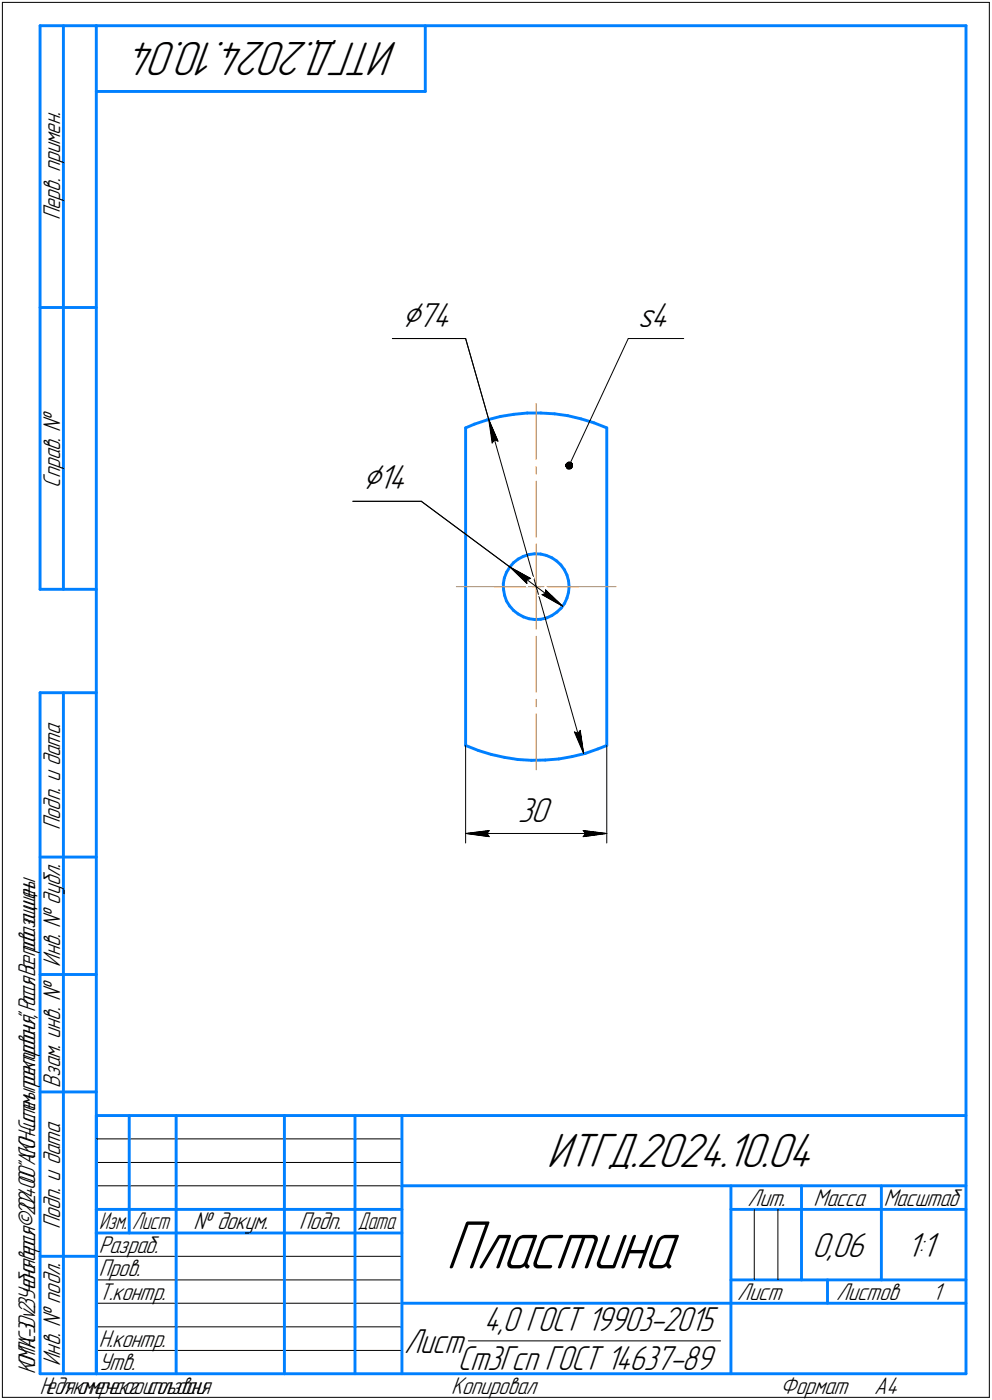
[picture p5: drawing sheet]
<svg xmlns="http://www.w3.org/2000/svg" width="211mm" height="298mm" viewBox="0 0 211 298" stroke-linecap="round" stroke-linejoin="round" font-family="sans-serif">
<g fill="none" stroke="#0080ff" stroke-width=".62">
<path d="M8.5 5.5v120zM8.5 5.5h12zM13.5 5.5v120zM20.5 5.5v287zM20.5 5.5h185zM20.5 19.5h70zM90.5 5.5v14zM205.5 5.5v287zM8.5 65.5h12zM99.1 91.1v67.6zM99.1 91.1l1.8-.8zM100.9 90.3l2.7-.9z"/>
<path d="M103.6 89.4l2.9-.7zM106.5 88.7l2.8-.5zM109.3 88.2l2.9-.3zM112.2 87.9h2.9zM115.1 87.9l2.9 .2zM118 88.1l2.8 .4zM120.8 88.5l2.8 .7zM123.6 89.2l2.8 .8zM126.4 90l2.7 1.1zM129.1 91.1v67.6zM109.2 119.8l1-.8zM109.2 119.8l-.8 1z"/>
<path d="M110.2 119l1.1-.5zM111.3 118.5l1.2-.4zM112.5 118.1l1.2-.2zM113.7 117.9l1.3 .1zM115 118l1.2 .3zM116.2 118.3l1.2 .5zM117.4 118.8l1 .6zM118.4 119.4l.9 .9zM8.5 125.5h12zM107.1 124.3v1.2zM107.1 125.5l.3 1.3zM107.3 123l-.2 1.3z"/>
<path d="M107.4 126.8l.4 1.2zM107.8 121.9l-.5 1.1zM107.8 128l.6 1zM108.4 120.8l-.6 1.1zM108.4 129l.9 1zM109.3 130l.9 .7zM110.2 130.7l1.2 .6zM111.4 131.3l1.2 .4zM112.6 131.7l1.2 .2zM113.8 131.9h1.2zM115 131.9l1.3-.3zM116.3 131.6l1.1-.5z"/>
<path d="M117.4 131.1l1.1-.8zM118.5 130.3l.9-.8zM119.3 120.3l.8 1zM120.1 121.3l.5 1.1zM120.1 128.5l-.7 1zM120.6 122.4l.4 1.3zM120.6 127.3l-.5 1.2zM121 123.7l.1 1.2zM121 126.1l-.4 1.2zM121.1 124.9l-.1 1.2zM8.5 147.5v145zM8.5 147.5h12z"/>
<path d="M13.5 147.5v145zM99.1 158.7l2.7 1.1zM101.8 159.8l2.7 .8zM127.2 159.5l1.9-.8zM104.5 160.6l2.9 .7zM107.4 161.3l2.8 .4zM110.2 161.7l2.9 .2zM113.1 161.9l2.9-.1zM116 161.8l2.9-.2zM118.9 161.6l2.8-.5zM121.7 161.1l2.8-.7zM124.5 160.4l2.7-.9z"/>
<path d="M8.5 182.5h12zM8.5 207.5h12zM8.5 232.5h12zM20.5 237.5h185zM20.5 237.5v55zM27.5 237.5v25zM37.5 237.5v55zM60.5 237.5v55zM75.5 237.5v55zM85.5 237.5v55zM20.5 257.5h65zM85.5 252.5h120z"/>
<path d="M155.5 252.5v40zM155.5 257.5h15zM170.5 252.5v20zM170.5 257.5h35zM187.5 252.5v20zM8.5 267.5h12zM20.5 262.5h65zM85.5 277.5h70zM155.5 277.5h50zM155.5 272.5h50zM176.1 272.5v5zM8.5 292.5h12z"/>
<path d="M20.5 292.5h185z"/>
</g>
<g fill="none" stroke="#ff8000" stroke-width=".21">
<path d="M114.1 85.9v11.9zM114.1 99.3v1.6zM114.1 115.9v9zM114.1 102.4v12zM114.1 115.8v1.7zM114.1 118.9v11.9zM97.1 124.9h14.6zM105.1 124.9h9zM113.2 124.9h1.7zM114.1 124.9h8.9zM114.1 124.9v9zM114.1 132.4v1.5z"/>
<path d="M114.1 135.5v11.9zM116.4 124.9h14.7zM114.1 148.9v1.6zM114.1 152v11.9z"/>
</g>
<g fill="none" stroke="#000" stroke-width=".21">
<path d="M.5 .5v297zM.5 .5h210zM210.5 .5v297zM83.5 72.1h15.6zM99.1 72.1l4.9 17.2zM133.7 72.1l-12.6 27zM133.7 72.1h11.8zM104 89.3l1.9 4.6zM104 89.3l.7 5zM104 89.3l20.2 71.2zM105.2 93.6l.7 .3zM105.2 93.6l-.5 .7z"/>
<path d="M75.1 106.7h14.5zM89.6 106.7l18.9 14zM108.5 120.7l4.4 2.5zM108.5 120.7l3.6 3.5zM108.5 120.7l11.2 8.4zM112 123.4l.9-.2zM112 123.4l.1 .8zM115.3 126.6l4.4 2.5zM115.3 126.6l.8-.2zM116 125.6l.1 .8zM116 125.6l3.7 3.5zM99.1 158.7v20.8z"/>
<path d="M122.2 155.8l2 4.7zM122.2 155.8l.7 .4zM123.4 155.5l-.5 .7zM123.4 155.5l.8 5zM129.1 158.7v20.8zM99.1 177.5l5-.7zM99.1 177.5l5 .6zM99.1 177.5h30zM103.6 177.5l.5 .6zM104.1 176.8l-.5 .7zM124.1 178.1l5-.6zM124.1 176.8l.5 .7z"/>
<path d="M124.1 176.8l5 .7zM124.6 177.5l-.5 .6zM20.5 247.5h65zM20.5 252.5h65zM20.5 242.5h65zM160.5 257.5v15zM165.5 257.5v15zM20.5 267.5h65zM20.5 272.5h65zM20.5 277.5h65zM.5 297.5h210zM20.5 282.5h65z"/>
<path d="M20.5 287.5h65zM99.6 285.5h53.7z"/>
</g>
<g fill="#fff" stroke="#fff" stroke-width=".21">
<path d="M135.7 64h7.8zM135.7 64h7.8zM135.7 64.1h7.8zM135.7 64.1h7.8zM135.7 64.2h7.8zM135.7 64.2h7.8zM135.7 64.3h7.8zM135.7 64.3h7.8zM135.7 64.4h7.8zM135.7 64.5h7.8zM135.7 64.5h7.8zM135.7 64.6h7.8zM135.7 64.6h7.8zM135.7 64.7h7.8zM135.7 64.7h7.8zM135.7 64.8h7.8zM135.7 64.9h7.8zM135.7 64.9h7.8zM135.7 65h7.8zM135.7 65h7.8zM135.7 65.1h7.8zM135.7 65.1h7.8zM135.7 65.2h7.8zM135.7 65.2h7.8zM135.7 65.3h7.8zM135.7 65.4h7.8zM135.7 65.4h7.8zM135.7 65.5h7.8zM135.7 65.5h7.8zM135.7 65.6h7.8zM135.7 65.6h7.8zM135.7 65.7h7.8zM135.7 65.8h7.8zM135.7 65.8h7.8zM135.7 65.9h7.8zM135.7 65.9h7.8zM135.7 66h7.8zM135.7 66h7.8zM135.7 66.1h7.8zM135.7 66.2h7.8zM135.7 66.2h7.8zM135.7 66.3h7.8zM135.7 66.3h7.8zM135.7 66.4h7.8zM135.7 66.4h7.8zM135.7 66.5h7.8zM135.7 66.5h7.8zM135.7 66.6h7.8zM135.7 66.7h7.8zM135.7 66.7h7.8zM135.7 66.8h7.8zM135.7 66.8h7.8zM135.7 66.9h7.8zM135.7 66.9h7.8zM135.7 67h7.8zM135.7 67.1h7.8zM135.7 67.1h7.8zM135.7 67.2h7.8zM135.7 67.2h7.8zM135.7 67.3h7.8zM135.7 67.3h7.8zM135.7 67.4h7.8zM135.7 67.5h7.8zM135.7 67.5h7.8zM135.7 67.6h7.8zM135.7 67.6h7.8zM135.7 67.7h7.8zM135.7 67.7h7.8zM135.7 67.8h7.8zM135.7 67.8h7.8zM135.7 67.9h7.8zM135.7 68h7.8zM135.7 68h7.8zM135.7 68.1h7.8zM135.7 68.1h7.8zM135.7 68.2h7.8zM135.7 68.2h7.8zM135.7 68.3h7.8zM135.7 68.4h7.8zM135.7 68.4h7.8zM135.7 68.5h7.8zM135.7 68.5h7.8zM135.7 68.6h7.8zM135.7 68.6h7.8zM135.7 68.7h7.8zM135.7 68.7h7.8zM135.7 68.8h7.8zM135.7 68.9h7.8zM135.7 68.9h7.8zM135.7 69h7.8zM135.7 69h7.8zM135.7 69.1h7.8zM135.7 69.1h7.8zM135.7 69.2h7.8zM135.7 69.3h7.8zM135.7 69.3h7.8zM135.7 69.4h7.8zM135.7 69.4h7.8zM135.7 69.5h7.8zM135.7 69.5h7.8zM135.7 69.6h7.8zM135.7 69.7h7.8zM135.7 69.7h7.8zM135.7 69.8h7.8zM135.7 69.8h7.8zM135.7 69.9h7.8zM135.7 69.9h7.8zM135.7 70h7.8zM135.7 70h7.8zM135.7 70.1h7.8zM135.7 70.2h7.8zM135.7 70.2h7.8zM135.7 70.3h7.8zM135.7 70.3h7.8zM135.7 70.4h7.8zM135.7 70.4h7.8zM135.7 70.5h7.8zM135.7 70.6h7.8zM135.7 70.6h7.8zM135.7 70.7h7.8zM135.7 70.7h7.8zM135.7 70.8h7.8zM135.7 70.8h7.8zM135.7 70.9h7.8zM135.7 71h7.8zM135.7 71h7.8z"/>
<path d="M123.7 154.9h.2zM123.5 155h.4zM123.3 155.1h.6zM123.1 155.1h.8zM122.9 155.2h1zM122.7 155.2h1.2zM122.5 155.3h1.5zM122.3 155.3h1.7zM122.1 155.4h1.9zM121.9 155.4h2.1zM121.8 155.5h2.2zM121.5 155.6h2.5zM121.6 155.6h2.4zM121.6 155.7h2.4zM121.6 155.7h2.4zM121.6 155.8h2.4zM121.7 155.8h2.3zM121.7 155.9h2.3zM121.7 156h2.3zM121.8 156h2.3zM121.8 156.1h2.3zM121.8 156.1h2.3zM121.8 156.2h2.3zM121.9 156.2h2.2zM121.9 156.3h2.2zM121.9 156.4h2.2zM121.9 156.4h2.2zM121.9 156.5h2.2zM122 156.5h2.1zM122 156.6h2.1zM122 156.6h2.1zM122 156.7h2.1zM122 156.7h2.2zM122.1 156.8h2.1zM122.1 156.9h2.1zM122.1 156.9h2.1zM122.1 157h2.1zM122.2 157h2zM122.2 157.1h2zM122.2 157.1h2zM122.3 157.2h1.9zM122.3 157.3h1.9zM122.3 157.3h1.9zM122.3 157.4h1.9zM122.4 157.4h1.8zM122.4 157.5h1.9zM122.4 157.5h1.9zM122.4 157.6h1.9zM122.4 157.6h1.9zM122.5 157.7h1.8zM122.5 157.8h1.8zM122.5 157.8h1.8zM122.5 157.9h1.8zM122.5 157.9h1.8zM122.6 158h1.7zM122.6 158h1.7zM122.7 158.1h1.6zM122.7 158.2h1.6zM122.7 158.2h1.7zM122.7 158.3h1.7zM122.7 158.3h1.7zM122.8 158.4h1.6zM122.8 158.4h1.6zM122.8 158.5h1.6zM122.8 158.6h1.6zM122.9 158.6h1.5zM122.9 158.7h1.5zM122.9 158.7h1.5zM122.9 158.8h1.5zM122.9 158.8h1.5zM123 158.9h1.4zM123 158.9h1.4zM123 159h1.4zM123 159.1h1.3zM123.1 159.1h1.2zM123.2 159.2h1.1zM123.2 159.2h1.1zM123.3 159.3h1zM123.3 159.3h1zM123.3 159.4h1zM123.4 159.5h.9zM123.4 159.5h.9zM123.5 159.6h.8zM123.5 159.6h.8zM123.6 159.7h.7zM123.6 159.7h.7zM123.7 159.8h.6zM123.7 159.9h.6zM123.7 159.9h.6zM123.8 160h.5zM123.8 160h.4zM123.9 160.1h.3zM124 160.1h.2zM124 160.2h.2zM124 160.2h.2zM124.1 160.3h.1zM124.1 160.4h.1z"/>
<path d="M104 89.4h.1zM104 89.5h.1zM104 89.5h.2zM104 89.6h.2zM104 89.6h.3zM104 89.7h.3zM104 89.7h.4zM103.9 89.8h.5zM103.9 89.9h.5zM103.9 89.9h.6zM103.9 90h.6zM103.9 90h.7zM103.9 90.1h.7zM103.9 90.1h.7zM103.9 90.2h.8zM103.9 90.3h.9zM103.9 90.3h.9zM103.9 90.4h.9zM103.9 90.4h1zM103.9 90.5h1zM103.9 90.5h1.1zM103.9 90.6h1.1zM103.9 90.6h1.1zM103.9 90.7h1.2zM103.8 90.8h1.4zM103.8 90.8h1.4zM103.8 90.9h1.4zM103.8 90.9h1.4zM103.8 91h1.5zM103.8 91h1.5zM103.8 91.1h1.5zM103.8 91.2h1.5zM103.7 91.2h1.6zM103.8 91.3h1.6zM103.8 91.3h1.6zM103.8 91.4h1.6zM103.8 91.4h1.6zM103.8 91.5h1.7zM103.8 91.6h1.7zM103.9 91.6h1.6zM103.9 91.7h1.7zM103.9 91.7h1.7zM103.9 91.8h1.7zM103.9 91.8h1.7zM103.9 91.9h1.8zM103.9 91.9h1.8zM103.9 92h1.8zM103.9 92.1h1.8zM103.9 92.1h1.8zM103.9 92.2h1.9zM103.9 92.2h1.9zM103.9 92.3h1.9zM104 92.3h1.8zM104 92.4h1.8zM104 92.5h1.9zM104 92.5h1.9zM104 92.6h1.9zM104 92.6h1.9zM104 92.7h2zM104 92.7h2zM104 92.8h2zM104 92.9h2.1zM104 92.9h2.1zM104 93h2.1zM104 93h2.1zM104 93.1h2.2zM104.1 93.1h2.1zM104.1 93.2h2.1zM104.1 93.2h2.1zM104.1 93.3h2.1zM104.1 93.4h2.2zM104.1 93.4h2.2zM104.1 93.5h2.2zM104.1 93.5h2.2zM104.1 93.6h2.2zM104.1 93.6h2.3zM104.1 93.7h2.3zM104.1 93.8h2.4zM104.1 93.8h2.4zM104.2 93.9h2.3zM104.2 93.9h2.3zM104.2 94h2.3zM104.2 94h2.4zM104.2 94.1h2.4zM104.2 94.1h2.4zM104.3 94.2h2.3zM104.3 94.3h2.3zM104.3 94.3h2.2zM104.3 94.4h2zM104.3 94.4h1.8zM104.3 94.5h1.6zM104.3 94.5h1.4zM104.3 94.6h1.2zM104.3 94.7h1zM104.3 94.7h.8zM104.3 94.8h.6zM104.3 94.8h.4zM104.3 94.9h.2z"/>
<path d="M85.5 63.8h11.6zM85.5 63.9h11.6zM85.5 64h11.6zM85.5 64h11.6zM85.5 64.1h11.6zM85.5 64.1h11.6zM85.5 64.2h11.6zM85.5 64.2h11.6zM85.5 64.3h11.6zM85.5 64.3h11.6zM85.5 64.4h11.6zM85.5 64.5h11.6zM85.5 64.5h11.6zM85.5 64.6h11.6zM85.5 64.6h11.6zM85.5 64.7h11.6zM85.5 64.7h11.6zM85.5 64.8h11.6zM85.5 64.9h11.6zM85.5 64.9h11.6zM85.5 65h11.6zM85.5 65h11.6zM85.5 65.1h11.6zM85.5 65.1h11.6zM85.5 65.2h11.6zM85.5 65.2h11.6zM85.5 65.3h11.6zM85.5 65.4h11.6zM85.5 65.4h11.6zM85.5 65.5h11.6zM85.5 65.5h11.6zM85.5 65.6h11.6zM85.5 65.6h11.6zM85.5 65.7h11.6zM85.5 65.8h11.6zM85.5 65.8h11.6zM85.5 65.9h11.6zM85.5 65.9h11.6zM85.5 66h11.6zM85.5 66h11.6zM85.5 66.1h11.6zM85.5 66.2h11.6zM85.5 66.2h11.6zM85.5 66.3h11.6zM85.5 66.3h11.6zM85.5 66.4h11.6zM85.5 66.4h11.6zM85.5 66.5h11.6zM85.5 66.5h11.6zM85.5 66.6h11.6zM85.5 66.7h11.6zM85.5 66.7h11.6zM85.5 66.8h11.6zM85.5 66.8h11.6zM85.5 66.9h11.6zM85.5 66.9h11.6zM85.5 67h11.6zM85.5 67.1h11.6zM85.5 67.1h11.6zM85.5 67.2h11.6zM85.5 67.2h11.6zM85.5 67.3h11.6zM85.5 67.3h11.6zM85.5 67.4h11.6zM85.5 67.5h11.6zM85.5 67.5h11.6zM85.5 67.6h11.6zM85.5 67.6h11.6zM85.5 67.7h11.6zM85.5 67.7h11.6zM85.5 67.8h11.6zM85.5 67.8h11.6zM85.5 67.9h11.6zM85.5 68h11.6zM85.5 68h11.6zM85.5 68.1h11.6zM85.5 68.1h11.6zM85.5 68.2h11.6zM85.5 68.2h11.6zM85.5 68.3h11.6zM85.5 68.4h11.6zM85.5 68.4h11.6zM85.5 68.5h11.6zM85.5 68.5h11.6zM85.5 68.6h11.6zM85.5 68.6h11.6zM85.5 68.7h11.6zM85.5 68.7h11.6zM85.5 68.8h11.6zM85.5 68.9h11.6zM85.5 68.9h11.6zM85.5 69h11.6zM85.5 69h11.6zM85.5 69.1h11.6zM85.5 69.1h11.6zM85.5 69.2h11.6zM85.5 69.3h11.6zM85.5 69.3h11.6zM85.5 69.4h11.6zM85.5 69.4h11.6zM85.5 69.5h11.6zM85.5 69.5h11.6zM85.5 69.6h11.6zM85.5 69.7h11.6zM85.5 69.7h11.6zM85.5 69.8h11.6zM85.5 69.8h11.6zM85.5 69.9h11.6zM85.5 69.9h11.6zM85.5 70h11.6zM85.5 70h11.6zM85.5 70.1h11.6zM85.5 70.2h11.6zM85.5 70.2h11.6zM85.5 70.3h11.6zM85.5 70.3h11.6zM85.5 70.4h11.6zM85.5 70.4h11.6zM85.5 70.5h11.6zM85.5 70.6h11.6zM85.5 70.6h11.6zM85.5 70.7h11.6zM85.5 70.7h11.6zM85.5 70.8h11.6zM85.5 70.8h11.6zM85.5 70.9h11.6zM85.5 71h11.6zM85.5 71h11.6z"/>
<path d="M110.2 169.3h7.8zM110.2 169.4h7.8zM110.2 169.4h7.8zM110.2 169.5h7.8zM110.2 169.6h7.8zM110.2 169.6h7.8zM110.2 169.7h7.8zM110.2 169.7h7.8zM110.2 169.8h7.8zM110.2 169.8h7.8zM110.2 169.9h7.8zM110.2 170h7.8zM110.2 170h7.8zM110.2 170.1h7.8zM110.2 170.1h7.8zM110.2 170.2h7.8zM110.2 170.2h7.8zM110.2 170.3h7.8zM110.2 170.3h7.8zM110.2 170.4h7.8zM110.2 170.5h7.8zM110.2 170.5h7.8zM110.2 170.6h7.8zM110.2 170.6h7.8zM110.2 170.7h7.8zM110.2 170.7h7.8zM110.2 170.8h7.8zM110.2 170.9h7.8zM110.2 170.9h7.8zM110.2 171h7.8zM110.2 171h7.8zM110.2 171.1h7.8zM110.2 171.1h7.8zM110.2 171.2h7.8zM110.2 171.3h7.8zM110.2 171.3h7.8zM110.2 171.4h7.8zM110.2 171.4h7.8zM110.2 171.5h7.8zM110.2 171.5h7.8zM110.2 171.6h7.8zM110.2 171.6h7.8zM110.2 171.7h7.8zM110.2 171.8h7.8zM110.2 171.8h7.8zM110.2 171.9h7.8zM110.2 171.9h7.8zM110.2 172h7.8zM110.2 172h7.8zM110.2 172.1h7.8zM110.2 172.2h7.8zM110.2 172.2h7.8zM110.2 172.3h7.8zM110.2 172.3h7.8zM110.2 172.4h7.8zM110.2 172.4h7.8zM110.2 172.5h7.8zM110.2 172.6h7.8zM110.2 172.6h7.8zM110.2 172.7h7.8zM110.2 172.7h7.8zM110.2 172.8h7.8zM110.2 172.8h7.8zM110.2 172.9h7.8zM110.2 172.9h7.8zM110.2 173h7.8zM110.2 173.1h7.8zM110.2 173.1h7.8zM110.2 173.2h7.8zM110.2 173.2h7.8zM110.2 173.3h7.8zM110.2 173.3h7.8zM110.2 173.4h7.8zM110.2 173.5h7.8zM110.2 173.5h7.8zM110.2 173.6h7.8zM110.2 173.6h7.8zM110.2 173.7h7.8zM110.2 173.7h7.8zM110.2 173.8h7.8zM110.2 173.8h7.8zM110.2 173.9h7.8zM110.2 174h7.8zM110.2 174h7.8zM110.2 174.1h7.8zM110.2 174.1h7.8zM110.2 174.2h7.8zM110.2 174.2h7.8zM110.2 174.3h7.8zM110.2 174.4h7.8zM110.2 174.4h7.8zM110.2 174.5h7.8zM110.2 174.5h7.8zM110.2 174.6h7.8zM110.2 174.6h7.8zM110.2 174.7h7.8zM110.2 174.8h7.8zM110.2 174.8h7.8zM110.2 174.9h7.8zM110.2 174.9h7.8zM110.2 175h7.8zM110.2 175h7.8zM110.2 175.1h7.8zM110.2 175.1h7.8zM110.2 175.2h7.8zM110.2 175.3h7.8zM110.2 175.3h7.8zM110.2 175.4h7.8zM110.2 175.4h7.8zM110.2 175.5h7.8zM110.2 175.5h7.8zM110.2 175.6h7.8zM110.2 175.7h7.8zM110.2 175.7h7.8zM110.2 175.8h7.8zM110.2 175.8h7.8zM110.2 175.9h7.8zM110.2 175.9h7.8zM110.2 176h7.8zM110.2 176.1h7.8zM110.2 176.1h7.8zM110.2 176.2h7.8zM110.2 176.2h7.8zM110.2 176.3h7.8zM110.2 176.3h7.8zM110.2 176.4h7.8zM110.2 176.4h7.8z"/>
<path d="M104.1 176.3h.5zM103.7 176.4h.9zM103.2 176.4h1.4zM102.7 176.5h1.9zM102.3 176.6h2.3zM101.8 176.6h2.8zM101.4 176.7h3.2zM100.9 176.7h3.7zM100.8 176.8h3.8zM100.6 176.8h4zM100.5 176.9h4.1zM100.4 177h4.2zM100.2 177h4.4zM100.1 177.1h4.5zM99.9 177.1h4.7zM99.8 177.2h4.8zM99.6 177.2h5zM99.5 177.3h5.1zM99.3 177.3h5.3zM99.2 177.4h5.4zM99.1 177.5h5.5zM99.2 177.5h5.4zM99.3 177.6h5.3zM99.5 177.6h5.1zM99.6 177.7h5zM99.7 177.7h4.9zM99.9 177.8h4.7zM100 177.9h4.6zM100.1 177.9h4.5zM100.2 178h4.4zM100.4 178h4.2zM100.5 178.1h4.1zM100.6 178.1h4zM100.8 178.2h3.8zM100.9 178.3h3.7zM101.4 178.3h3.2zM101.8 178.4h2.8zM102.3 178.4h2.3zM102.7 178.5h1.9zM103.2 178.5h1.4zM103.7 178.6h.9zM104.1 178.6h.5z"/>
<path d="M123.6 176.3h.5zM123.6 176.4h.9zM123.6 176.4h1.4zM123.6 176.5h1.8zM123.6 176.6h2.3zM123.6 176.6h2.8zM123.6 176.7h3.2zM123.6 176.7h3.7zM123.6 176.8h3.9zM123.6 176.8h4zM123.6 176.9h4.1zM123.6 177h4.2zM123.6 177h4.4zM123.6 177.1h4.5zM123.6 177.1h4.7zM123.6 177.2h4.8zM123.6 177.2h5zM123.6 177.3h5.1zM123.6 177.3h5.3zM123.6 177.4h5.4zM123.6 177.5h5.5zM123.6 177.5h5.4zM123.6 177.6h5.3zM123.6 177.6h5.1zM123.6 177.7h5zM123.6 177.7h4.9zM123.6 177.8h4.8zM123.6 177.9h4.6zM123.6 177.9h4.5zM123.6 178h4.4zM123.6 178h4.2zM123.6 178.1h4.1zM123.6 178.1h4zM123.6 178.2h3.9zM123.6 178.3h3.7zM123.6 178.3h3.2zM123.6 178.4h2.8zM123.6 178.4h2.3zM123.6 178.5h1.8zM123.6 178.5h1.4zM123.6 178.6h.9zM123.6 178.6h.5z"/>
<path d="M116 124.9h.1zM115.9 124.9h.3zM115.9 125h.3zM115.9 125h.4zM115.8 125.1h.5zM115.8 125.1h.6zM115.7 125.2h.7zM115.7 125.3h.8zM115.7 125.3h.9zM115.6 125.4h1zM115.6 125.4h1.1zM115.5 125.5h1.2zM115.5 125.5h1.3zM115.4 125.6h1.4zM115.4 125.6h1.5zM115.4 125.7h1.6zM115.3 125.8h1.7zM115.3 125.8h1.8zM115.3 125.9h1.8zM115.2 125.9h2zM115.1 126h2.1zM115.1 126h2.2zM115.1 126.1h2.2zM115 126.2h2.5zM115 126.2h2.5zM114.9 126.3h2.7zM114.9 126.3h2.7zM114.9 126.4h2.8zM114.8 126.4h2.9zM114.8 126.5h3zM114.8 126.5h3.1zM114.7 126.6h3.2zM114.6 126.7h3.4zM114.6 126.7h3.4zM114.5 126.8h3.6zM114.6 126.8h3.5zM114.8 126.9h3.4zM114.9 126.9h3.4zM115 127h3.3zM115.1 127.1h3.3zM115.1 127.1h3.3zM115.3 127.2h3.2zM115.4 127.2h3.1zM115.5 127.3h3.1zM115.6 127.3h3zM115.7 127.4h3zM115.8 127.5h3zM115.9 127.5h2.9zM116 127.6h2.8zM116.1 127.6h2.8zM116.2 127.7h2.7zM116.3 127.7h2.6zM116.4 127.8h2.6zM116.5 127.8h2.5zM116.6 127.9h2.4zM116.7 128h2.3zM116.8 128h2.3zM116.9 128.1h2.3zM117 128.1h2.2zM117.1 128.2h2.1zM117.2 128.2h2zM117.3 128.3h2zM117.4 128.4h1.9zM117.5 128.4h1.8zM117.6 128.5h1.8zM117.7 128.5h1.7zM117.8 128.6h1.6zM118 128.6h1.5zM118.3 128.7h1.2zM118.5 128.7h1zM118.7 128.8h.8zM118.9 128.9h.7zM119.1 128.9h.6zM119.3 129h.4zM119.5 129h.2z"/>
<path d="M108.5 120.8h.3zM108.6 120.8h.4zM108.6 120.9h.6zM108.7 121h.7zM108.7 121h1zM108.7 121.1h1.2zM108.8 121.1h1.3zM108.8 121.2h1.5zM108.8 121.2h1.7zM108.8 121.3h1.8zM108.9 121.4h1.8zM108.9 121.4h1.9zM108.9 121.5h2zM109 121.5h2zM109 121.6h2.1zM109.1 121.6h2.1zM109.1 121.7h2.2zM109.1 121.8h2.3zM109.2 121.8h2.3zM109.2 121.9h2.4zM109.2 121.9h2.5zM109.2 122h2.6zM109.3 122h2.6zM109.3 122.1h2.7zM109.3 122.1h2.8zM109.4 122.2h2.8zM109.4 122.3h2.9zM109.4 122.3h3zM109.4 122.4h3.2zM109.6 122.4h3zM109.6 122.5h3.1zM109.7 122.5h3.1zM109.7 122.6h3.2zM109.8 122.7h3.3zM109.8 122.7h3.3zM109.9 122.8h3.3zM110 122.8h3.3zM110 122.9h3.5zM110.1 122.9h3.5zM110.1 123h3.5zM110.2 123h3.4zM110.2 123.1h3.4zM110.3 123.2h3.2zM110.3 123.2h3.2zM110.4 123.3h3.1zM110.5 123.3h2.9zM110.5 123.4h2.8zM110.6 123.4h2.7zM110.6 123.5h2.7zM110.7 123.6h2.5zM110.7 123.6h2.5zM110.8 123.7h2.4zM110.9 123.7h2.2zM111 123.8h2.1zM111 123.8h2.1zM111.1 123.9h1.9zM111.1 124h1.8zM111.2 124h1.7zM111.3 124.1h1.6zM111.3 124.1h1.5zM111.4 124.2h1.4zM111.4 124.2h1.3zM111.5 124.3h1.2zM111.5 124.3h1.2zM111.6 124.4h1zM111.6 124.5h1zM111.7 124.5h.9zM111.8 124.6h.7zM111.8 124.6h.6zM111.9 124.7h.5zM111.9 124.7h.5zM112 124.8h.3zM112 124.9h.3zM112.1 124.9h.1z"/>
<path d="M77.1 98.4h10.6zM77.1 98.5h10.6zM77.1 98.6h10.6zM77.1 98.6h10.6zM77.1 98.7h10.6zM77.1 98.7h10.6zM77.1 98.8h10.6zM77.1 98.8h10.6zM77.1 98.9h10.6zM77.1 98.9h10.6zM77.1 99h10.6zM77.1 99.1h10.6zM77.1 99.1h10.6zM77.1 99.2h10.6zM77.1 99.2h10.6zM77.1 99.3h10.6zM77.1 99.3h10.6zM77.1 99.4h10.6zM77.1 99.5h10.6zM77.1 99.5h10.6zM77.1 99.6h10.6zM77.1 99.6h10.6zM77.1 99.7h10.6zM77.1 99.7h10.6zM77.1 99.8h10.6zM77.1 99.9h10.6zM77.1 99.9h10.6zM77.1 100h10.6zM77.1 100h10.6zM77.1 100.1h10.6zM77.1 100.1h10.6zM77.1 100.2h10.6zM77.1 100.2h10.6zM77.1 100.3h10.6zM77.1 100.4h10.6zM77.1 100.4h10.6zM77.1 100.5h10.6zM77.1 100.5h10.6zM77.1 100.6h10.6zM77.1 100.6h10.6zM77.1 100.7h10.6zM77.1 100.8h10.6zM77.1 100.8h10.6zM77.1 100.9h10.6zM77.1 100.9h10.6zM77.1 101h10.6zM77.1 101h10.6zM77.1 101.1h10.6zM77.1 101.1h10.6zM77.1 101.2h10.6zM77.1 101.3h10.6zM77.1 101.3h10.6zM77.1 101.4h10.6zM77.1 101.4h10.6zM77.1 101.5h10.6zM77.1 101.5h10.6zM77.1 101.6h10.6zM77.1 101.7h10.6zM77.1 101.7h10.6zM77.1 101.8h10.6zM77.1 101.8h10.6zM77.1 101.9h10.6zM77.1 101.9h10.6zM77.1 102h10.6zM77.1 102.1h10.6zM77.1 102.1h10.6zM77.1 102.2h10.6zM77.1 102.2h10.6zM77.1 102.3h10.6zM77.1 102.3h10.6zM77.1 102.4h10.6zM77.1 102.4h10.6zM77.1 102.5h10.6zM77.1 102.6h10.6zM77.1 102.6h10.6zM77.1 102.7h10.6zM77.1 102.7h10.6zM77.1 102.8h10.6zM77.1 102.8h10.6zM77.1 102.9h10.6zM77.1 103h10.6zM77.1 103h10.6zM77.1 103.1h10.6zM77.1 103.1h10.6zM77.1 103.2h10.6zM77.1 103.2h10.6zM77.1 103.3h10.6zM77.1 103.3h10.6zM77.1 103.4h10.6zM77.1 103.5h10.6zM77.1 103.5h10.6zM77.1 103.6h10.6zM77.1 103.6h10.6zM77.1 103.7h10.6zM77.1 103.7h10.6zM77.1 103.8h10.6zM77.1 103.9h10.6zM77.1 103.9h10.6zM77.1 104h10.6zM77.1 104h10.6zM77.1 104.1h10.6zM77.1 104.1h10.6zM77.1 104.2h10.6zM77.1 104.3h10.6zM77.1 104.3h10.6zM77.1 104.4h10.6zM77.1 104.4h10.6zM77.1 104.5h10.6zM77.1 104.5h10.6zM77.1 104.6h10.6zM77.1 104.6h10.6zM77.1 104.7h10.6zM77.1 104.8h10.6zM77.1 104.8h10.6zM77.1 104.9h10.6zM77.1 104.9h10.6zM77.1 105h10.6zM77.1 105h10.6zM77.1 105.1h10.6zM77.1 105.2h10.6zM77.1 105.2h10.6zM77.1 105.3h10.6zM77.1 105.3h10.6zM77.1 105.4h10.6zM77.1 105.4h10.6zM77.1 105.5h10.6zM77.1 105.6h10.6zM77.1 105.6h10.6zM77.1 105.7h10.6z"/>
</g>
<g fill="#000" stroke="#000" stroke-width=".21">
<path d="M104.1 89.9h.2zM104.2 90h.1zM104.2 90h.1zM104.2 90.1h.1zM104.3 90.1h.1zM104.3 90.2h.1zM104.3 90.3h.1zM104.3 90.3h.1zM104.3 90.4h.2zM104.3 90.4h.2zM104.3 90.5h.2zM104.4 90.5h.1zM104.4 90.6h.1zM104.4 90.6h.2zM104.4 90.7h.2zM104.4 90.8h.2zM104.4 90.8h.2zM104.4 90.9h.2zM104.5 90.9h.2zM104.5 91h.2zM104.5 91h.3zM104.5 91.1h.3zM104.5 91.2h.3zM104.5 91.2h.3zM104.5 91.3h.3zM104.6 91.3h.3zM104.6 91.4h.3zM104.6 91.4h.3zM104.6 91.5h.3zM104.6 91.6h.4zM104.6 91.6h.4zM104.6 91.7h.4zM104.7 91.7h.3zM104.7 91.8h.3zM104.7 91.8h.4zM104.8 91.9h.3zM104.8 91.9h.4zM104.8 92h.4zM104.8 92.1h.4zM104.8 92.1h.4zM104.8 92.2h.4zM104.8 92.2h.5zM104.9 92.3h.4zM104.9 92.3h.4zM104.9 92.4h.4zM104.9 92.5h.4zM104.9 92.5h.5zM104.9 92.6h.5zM104.9 92.6h.5zM105 92.7h.4zM105 92.7h.5zM105 92.8h.5zM105 92.9h.5zM105 92.9h.6zM105 93h.6zM105 93h.6zM105.1 93.1h.5zM105.1 93.1h.6zM105.1 93.2h.6zM105.1 93.2h.6zM105.2 93.3h.5zM105.2 93.4h.5zM105.2 93.4h.6zM105.2 93.5h.6zM105.2 93.5h.6zM105.2 93.6h.6zM105.2 93.6h.6zM105.4 93.7h.5zM105.6 93.8h.3zM105.7 93.8h.2zM105.8 93.9h.1z"/>
<path d="M104.1 89.9h.1zM104.1 90h.1zM104.1 90h.1zM104.1 90.1h.2zM104.1 90.2h.2zM104.1 90.3h.2zM104.1 90.3h.2zM104.1 90.4h.2zM104.1 90.4h.2zM104.2 90.5h.1zM104.2 90.5h.2zM104.2 90.6h.2zM104.2 90.6h.2zM104.2 90.7h.2zM104.2 90.8h.2zM104.2 90.8h.2zM104.3 90.9h.1zM104.3 90.9h.2zM104.3 91h.2zM104.3 91h.2zM104.3 91.1h.2zM104.3 91.2h.2zM104.3 91.2h.2zM104.3 91.3h.2zM104.3 91.3h.3zM104.3 91.4h.3zM104.3 91.4h.3zM104.3 91.5h.3zM104.3 91.6h.3zM104.3 91.6h.3zM104.4 91.7h.2zM104.4 91.7h.3zM104.4 91.8h.3zM104.4 91.8h.3zM104.4 91.9h.4zM104.4 91.9h.4zM104.4 92h.4zM104.4 92.1h.4zM104.4 92.1h.4zM104.4 92.2h.4zM104.4 92.2h.4zM104.4 92.3h.5zM104.4 92.3h.5zM104.5 92.4h.4zM104.5 92.5h.4zM104.5 92.5h.4zM104.5 92.6h.4zM104.5 92.6h.4zM104.5 92.7h.5zM104.5 92.7h.5zM104.5 92.8h.5zM104.5 92.9h.5zM104.5 92.9h.5zM104.5 93h.5zM104.5 93h.5zM104.5 93.1h.6zM104.5 93.1h.6zM104.6 93.2h.5zM104.6 93.2h.5zM104.6 93.3h.6zM104.6 93.4h.6zM104.6 93.4h.6zM104.6 93.5h.6zM104.6 93.5h.6zM104.6 93.6h.6zM104.6 93.6h.6zM104.6 93.7h.6zM104.6 93.8h.6zM104.6 93.8h.5zM104.6 93.9h.4zM104.6 93.9h.4zM104.7 94h.3zM104.7 94h.2zM104.7 94.1h.2zM104.7 94.1h.2zM104.7 94.2h.1z"/>
<path d="M120.9 98.4h.3zM120.8 98.4h.6zM120.6 98.5h.9zM120.6 98.6h1zM120.6 98.6h1.1zM120.5 98.7h1.3zM120.5 98.7h1.3zM120.4 98.8h1.4zM120.3 98.8h1.5zM120.3 98.9h1.6zM120.3 98.9h1.6zM120.3 99h1.6zM120.3 99.1h1.6zM120.3 99.1h1.6zM120.3 99.2h1.6zM120.3 99.2h1.6zM120.3 99.3h1.6zM120.3 99.3h1.6zM120.4 99.4h1.4zM120.4 99.5h1.4zM120.5 99.5h1.3zM120.5 99.6h1.2zM120.5 99.6h1.2zM120.6 99.7h1zM120.6 99.7h1zM120.7 99.8h.8zM120.7 99.9h.7z"/>
<path d="M108.8 121h.1zM108.9 121h.2zM109 121.1h.1zM109.1 121.1h.1zM109.1 121.2h.2zM109.2 121.2h.2zM109.3 121.3h.3zM109.3 121.4h.3zM109.4 121.4h.3zM109.5 121.5h.3zM109.6 121.5h.4zM109.7 121.6h.4zM109.7 121.6h.5zM109.8 121.7h.4zM109.9 121.8h.4zM110 121.8h.5zM110 121.9h.6zM110.1 121.9h.6zM110.2 122h.5zM110.2 122h.7zM110.3 122.1h.7zM110.4 122.1h.7zM110.5 122.2h.7zM110.6 122.3h.7zM110.6 122.3h.8zM110.7 122.4h.8zM110.8 122.4h.8zM110.9 122.5h.8zM110.9 122.5h.9zM111 122.6h.9zM111.1 122.7h.9zM111.1 122.7h1zM111.3 122.8h.9zM111.3 122.8h1zM111.4 122.9h1zM111.5 122.9h1zM111.5 123h1.1zM111.6 123h1.1zM111.7 123.1h1.1zM111.8 123.2h1.1zM111.8 123.2h.9zM111.9 123.3h.6zM112 123.3h.3z"/>
<path d="M108.9 121.1h.1zM108.9 121.1h.2zM109 121.2h.1zM109.1 121.2h.1zM109.1 121.3h.2zM109.2 121.4h.1zM109.2 121.4h.2zM109.3 121.5h.2zM109.3 121.5h.3zM109.4 121.6h.3zM109.4 121.6h.3zM109.5 121.7h.3zM109.6 121.8h.3zM109.6 121.8h.4zM109.7 121.9h.3zM109.7 121.9h.4zM109.8 122h.4zM109.8 122h.4zM109.9 122.1h.4zM110 122.1h.4zM110 122.2h.5zM110.1 122.3h.5zM110.1 122.3h.5zM110.2 122.4h.5zM110.2 122.4h.6zM110.3 122.5h.6zM110.4 122.5h.5zM110.5 122.6h.5zM110.5 122.7h.6zM110.6 122.7h.5zM110.6 122.8h.7zM110.7 122.8h.6zM110.7 122.9h.7zM110.8 122.9h.7zM110.9 123h.6zM110.9 123h.7zM111 123.1h.7zM111 123.2h.8zM111.1 123.2h.7zM111.1 123.3h.8zM111.2 123.3h.8zM111.3 123.4h.7zM111.3 123.4h.8zM111.4 123.5h.7zM111.4 123.6h.7zM111.5 123.6h.6zM111.5 123.7h.6zM111.6 123.7h.5zM111.6 123.8h.5zM111.7 123.8h.4zM111.8 123.9h.3zM111.8 124h.3zM111.9 124h.2zM111.9 124.1h.2zM112 124.1h.1z"/>
<path d="M115.9 126.4h.3zM115.7 126.5h.6zM115.5 126.5h.8zM115.3 126.6h1.1zM115.4 126.7h1.1zM115.5 126.7h1.1zM115.7 126.8h1zM115.8 126.8h.9zM115.8 126.9h1zM115.9 126.9h1zM116 127h1zM116.2 127.1h.8zM116.2 127.1h.9zM116.3 127.2h.9zM116.4 127.2h.8zM116.6 127.3h.7zM116.7 127.3h.7zM116.7 127.4h.8zM116.8 127.5h.8zM117 127.5h.6zM117.1 127.6h.6zM117.1 127.6h.7zM117.2 127.7h.7zM117.3 127.7h.6zM117.5 127.8h.5zM117.5 127.8h.6zM117.6 127.9h.5zM117.7 128h.6zM117.9 128h.4zM118 128.1h.4zM118 128.1h.5zM118.1 128.2h.4zM118.3 128.2h.3zM118.4 128.3h.3zM118.4 128.4h.4zM118.5 128.4h.3zM118.6 128.5h.3zM118.8 128.5h.2zM118.9 128.6h.1zM118.9 128.6h.3zM119 128.7h.2zM119.2 128.7h.1zM119.3 128.8h.1zM119.3 128.9h.1z"/>
<path d="M116.1 125.7h.1zM116.1 125.8h.2zM116.1 125.8h.2zM116.1 125.9h.3zM116.1 125.9h.3zM116.1 126h.4zM116.1 126h.5zM116.1 126.1h.5zM116.1 126.2h.6zM116.1 126.2h.6zM116.1 126.3h.7zM116.1 126.3h.7zM116.1 126.4h.8zM116.2 126.4h.8zM116.3 126.5h.7zM116.3 126.5h.8zM116.4 126.6h.7zM116.5 126.7h.7zM116.6 126.7h.6zM116.7 126.8h.6zM116.7 126.8h.7zM116.8 126.9h.7zM116.9 126.9h.6zM117 127h.6zM117 127.1h.6zM117.1 127.1h.6zM117.2 127.2h.5zM117.2 127.2h.6zM117.3 127.3h.6zM117.4 127.3h.5zM117.5 127.4h.5zM117.6 127.5h.4zM117.6 127.5h.5zM117.7 127.6h.4zM117.8 127.6h.4zM117.9 127.7h.4zM117.9 127.7h.4zM118 127.8h.4zM118.1 127.8h.3zM118.1 127.9h.4zM118.3 128h.3zM118.3 128h.3zM118.4 128.1h.3zM118.5 128.1h.3zM118.5 128.2h.3zM118.6 128.2h.3zM118.7 128.3h.2zM118.8 128.4h.2zM118.8 128.4h.2zM118.9 128.5h.2zM119 128.5h.2zM119 128.6h.2zM119.2 128.6h.1zM119.2 128.7h.1zM119.3 128.7h.1z"/>
<path d="M122.3 155.9h.1zM122.3 156h.2zM122.3 156h.3zM122.3 156.1h.4zM122.4 156.1h.4zM122.4 156.2h.5zM122.4 156.2h.6zM122.4 156.3h.6zM122.4 156.4h.6zM122.5 156.4h.5zM122.5 156.5h.5zM122.5 156.5h.5zM122.5 156.6h.6zM122.5 156.6h.6zM122.6 156.7h.5zM122.6 156.7h.5zM122.7 156.8h.5zM122.7 156.9h.5zM122.7 156.9h.5zM122.7 157h.5zM122.7 157h.5zM122.8 157.1h.4zM122.8 157.1h.4zM122.8 157.2h.5zM122.8 157.3h.5zM122.9 157.3h.4zM122.9 157.4h.4zM122.9 157.4h.4zM122.9 157.5h.4zM122.9 157.5h.4zM123 157.6h.4zM123 157.6h.4zM123 157.7h.4zM123 157.8h.4zM123 157.8h.4zM123.1 157.9h.3zM123.1 157.9h.3zM123.2 158h.3zM123.2 158h.3zM123.2 158.1h.3zM123.2 158.2h.4zM123.2 158.2h.4zM123.3 158.3h.3zM123.3 158.3h.3zM123.3 158.4h.3zM123.3 158.4h.3zM123.4 158.5h.2zM123.4 158.6h.3zM123.4 158.6h.3zM123.4 158.7h.3zM123.4 158.7h.3zM123.5 158.8h.2zM123.5 158.8h.2zM123.6 158.9h.1zM123.6 158.9h.2zM123.6 159h.2zM123.6 159.1h.2zM123.6 159.1h.2zM123.7 159.2h.1zM123.7 159.2h.1zM123.7 159.3h.1zM123.7 159.3h.2zM123.7 159.4h.2zM123.8 159.5h.1zM123.8 159.5h.2zM123.8 159.6h.2zM123.8 159.6h.2zM123.9 159.7h.1zM123.9 159.8h.1zM124 159.9h.1z"/>
<path d="M123.4 155.6h.1zM123.3 155.7h.2zM123.3 155.7h.2zM123.3 155.8h.2zM123.2 155.8h.3zM123.2 155.9h.4zM123.1 156h.5zM123.1 156h.5zM123 156.1h.6zM123 156.1h.6zM122.9 156.2h.7zM123 156.2h.6zM123 156.3h.6zM123 156.4h.6zM123 156.4h.6zM123 156.5h.6zM123 156.5h.6zM123.1 156.6h.5zM123.1 156.6h.5zM123.1 156.7h.6zM123.1 156.7h.6zM123.2 156.8h.5zM123.2 156.9h.5zM123.2 156.9h.5zM123.2 157h.5zM123.2 157h.5zM123.2 157.1h.5zM123.2 157.1h.5zM123.3 157.2h.4zM123.3 157.3h.4zM123.3 157.3h.4zM123.3 157.4h.4zM123.3 157.4h.5zM123.3 157.5h.5zM123.3 157.5h.5zM123.4 157.6h.4zM123.4 157.6h.4zM123.4 157.7h.4zM123.4 157.8h.4zM123.4 157.8h.4zM123.4 157.9h.4zM123.4 157.9h.4zM123.5 158h.3zM123.5 158h.3zM123.5 158.1h.3zM123.6 158.2h.2zM123.6 158.2h.3zM123.6 158.3h.3zM123.6 158.3h.3zM123.6 158.4h.3zM123.6 158.4h.3zM123.6 158.5h.3zM123.7 158.6h.2zM123.7 158.6h.3zM123.7 158.7h.3zM123.7 158.7h.3zM123.7 158.8h.3zM123.7 158.8h.3zM123.7 158.9h.3zM123.8 158.9h.2zM123.8 159h.2zM123.8 159.1h.2zM123.8 159.1h.2zM123.8 159.2h.2zM123.8 159.2h.2zM123.8 159.3h.2zM123.9 159.3h.2zM123.9 159.4h.2zM123.9 159.5h.2zM124 159.5h.1zM124 159.6h.1zM124 159.6h.1zM124 159.7h.1zM124 159.7h.1zM124 159.8h.1zM124 159.9h.1z"/>
<path d="M99.1 177.5h4.5zM99.5 177.5h4.1zM99.9 177.6h3.8zM100.4 177.6h3.3zM100.8 177.7h2.9zM101.2 177.7h2.6zM101.6 177.8h2.3zM102 177.9h1.9zM102.4 177.9h1.5zM102.8 178h1.2zM103.3 178h.7zM103.7 178.1h.4z"/>
<path d="M103.6 176.9h.5zM103.2 177h.8zM102.7 177h1.3zM102.3 177.1h1.6zM101.8 177.1h2.1zM101.4 177.2h2.5zM100.9 177.2h2.9zM100.5 177.3h3.2zM100 177.3h3.7zM99.6 177.4h4z"/>
<path d="M124.1 176.9h.5zM124.2 177h.8zM124.2 177h1.3zM124.3 177.1h1.6zM124.3 177.1h2.1zM124.3 177.2h2.5zM124.4 177.2h2.9zM124.5 177.3h3.2zM124.5 177.3h3.7zM124.6 177.4h4z"/>
<path d="M124.6 177.5h4.5zM124.6 177.5h4.1zM124.5 177.6h3.8zM124.5 177.6h3.3zM124.4 177.7h3.1zM124.4 177.7h2.6zM124.3 177.8h2.3zM124.3 177.9h1.9zM124.2 177.9h1.6zM124.2 178h1.2zM124.2 178h.7zM124.1 178.1h.4z"/>
</g>
<text font-size="15.6" x="94.9" y="270.1">Пластина</text>
<g font-size="10.9">
<text x="84.6" y="9" transform="rotate(-180 84.6 9)">ИТГД.2024.10.04</text>
<text x="116.4" y="248.5">ИТГД.2024.10.04</text>
</g>
<g font-size="8.5">
<text x="85.5" y="69.5">⌀74</text>
<text x="77.1" y="104.2">⌀14</text>
</g>
<g font-size="7.8">
<text x="135.7" y="69.6">s4</text>
<text x="110.2" y="175">30</text>
<text x="172.8" y="267.5">0,06</text>
<text x="192.9" y="267.5">1:1</text>
<text x="103" y="283.5">4,0 ГОСТ 19903-2015</text>
<text x="86" y="288">Лист</text>
<text x="97.4" y="291.6">Ст3Гсп ГОСТ 14637-89</text>
</g>
<g font-size="5.5">
<text x="12.8" y="46.9" transform="rotate(-90 12.8 46.9)">Перв. примен.</text>
<text x="12.8" y="103.8" transform="rotate(-90 12.8 103.8)">Справ. №</text>
<text x="12.8" y="176.7" transform="rotate(-90 12.8 176.7)">Подп. и дата</text>
<text x="12.8" y="205.8" transform="rotate(-90 12.8 205.8)">Инв. № дубл.</text>
<text x="12.8" y="231.6" transform="rotate(-90 12.8 231.6)">Взам. инв. №</text>
<text x="159.1" y="256.8">Лит.</text>
<text x="173.1" y="256.8">Масса</text>
<text x="12.8" y="261.7" transform="rotate(-90 12.8 261.7)">Подп. и дата</text>
<text x="41.2" y="261.8">№ докум.</text>
<text x="63.6" y="261.8">Подп.</text>
<text x="21" y="266.8">Разраб.</text>
<text x="21" y="271.8">Пров.</text>
<text x="21" y="276.8">Т.контр.</text>
<text x="156.9" y="276.8">Лист</text>
<text x="177.9" y="276.8">Листов</text>
<text x="198.4" y="276.8">1</text>
<text x="21" y="286.8">Н.контр.</text>
<text x="12.8" y="290.8" transform="rotate(-90 12.8 290.8)">Инв. № подл.</text>
<text x="21" y="291.8">Утв.</text>
<text x="96" y="296.8">Копировал</text>
<text x="166" y="296.8">Формат</text>
<text x="186" y="296.8">A4</text>
</g>
<g font-size="5.4">
<text x="188" y="256.8">Масштаб</text>
<text x="21.1" y="261.8">Изм.</text>
<text x="28.1" y="261.8">Лист</text>
<text x="76.1" y="261.8">Дата</text>
<text x="7.5" y="292.5" transform="rotate(-90 7.5 292.5)">КОМПАС-3Dv23Учебнаяверсия©2024ООО&quot;АСКОН-Системыпроектирования&quot;,Россия.Всеправазащищены.</text>
<text x="8.5" y="296.8">Недлякоммерческогоиспользования</text>
</g>
</svg>
